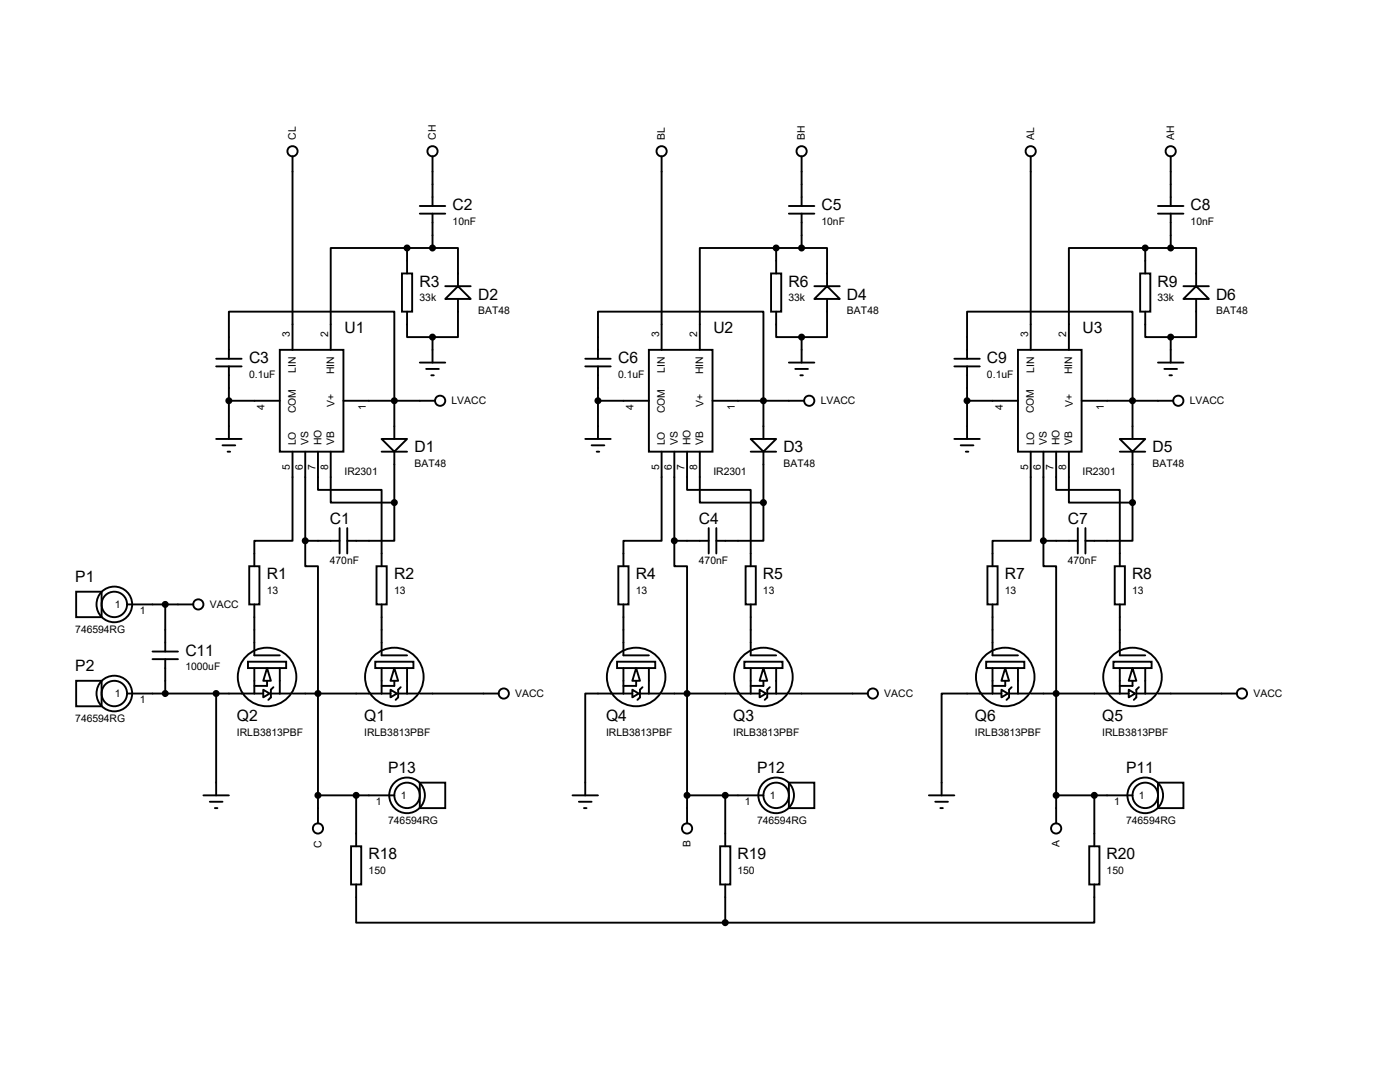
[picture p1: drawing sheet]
<svg xmlns="http://www.w3.org/2000/svg" width="279mm" height="216mm" viewBox="0 0 279 216" stroke-linecap="round" stroke-linejoin="round" font-family="sans-serif">
<g fill="none" stroke="#000" stroke-width=".38">
<path d="M58.4 31.2v38.6M86.3 31.2v9.9M132 31.2v38.6M160 31.2v9.9M205.7 31.2v38.6M233.6 31.2v9.9M80.2 54.6h2.1v7.6h-2.1zM81.2 49.5h-15.2v20.3M81.2 49.5h5.1M81.2 49.5v5.1M83.8 42.6h5.1M83.8 41.1h5.1"/>
<path d="M86.3 49.5h5.1v7.6M86.3 42.6v6.9M88.9 57.1h5M91.4 57.1l2.5 2.5h-5zM91.4 59.6v7.7h-5.1M153.9 54.6h2v7.6h-2zM154.9 49.5h-15.2v20.3M154.9 49.5h5.1M154.9 49.5v5.1M157.4 42.6h5.1M157.4 41.1h5.1M160 49.5h5.1v7.6"/>
<path d="M160 42.6v6.9M162.5 57.1h5.1M165.1 57.1l2.5 2.5h-5.1zM165.1 59.6v7.7h-5.1M227.5 54.6h2.1v7.6h-2.1zM228.6 49.5h-15.3v20.3M228.6 49.5h5M228.6 49.5v5.1M231.1 42.6h5.1M231.1 41.1h5.1M233.6 49.5h5.1v7.6M233.6 42.6v6.9"/>
<path d="M236.2 57.1h5.1M238.7 57.1l2.6 2.5h-5.1zM238.7 59.6v7.7h-5.1M43.1 71.6h5.1M43.1 73.1h5.1M45.7 71.6v-9.4h33v25.4M45.7 80h10.1M45.7 73.1v14.5M55.8 69.8h12.7v20.3h-12.7zM68.5 80h18.3M81.2 62.2v5.1h5.1M83.8 72.3h5.1"/>
<path d="M85 73.6h2.6M86.1 74.9h.5M86.3 67.3v5M116.8 71.6h5.1M116.8 73.1h5.1M119.3 71.6v-9.4h33.1v25.4M119.3 80h10.2M119.3 73.1v14.5M129.5 69.8h12.7v20.3h-12.7zM142.2 80h18.3M154.9 62.2v5.1h5.1M157.4 72.3h5.1"/>
<path d="M158.7 73.6h2.5M159.7 74.9h.5M160 67.3v5M190.5 71.6h5M190.5 73.1h5M193 71.6v-9.4h33v25.4M193 80h10.2M193 73.1v14.5M203.2 69.8h12.7v20.3h-12.7zM215.9 80h18.2M228.6 62.2v5.1h5M231.1 72.3h5.1"/>
<path d="M232.4 73.6h2.5M233.4 74.9h.5M233.6 67.3v5M43.1 87.6h5.1M44.4 88.9h2.5M45.4 90.1h.5M58.4 90.1v17.8h-7.6v5.1M60.9 90.1v17.8M63.5 90.1v7.6h12.7v15.3M66 90.1v10.2h12.7M76.2 87.6h5l-2.5 2.5zM76.2 90.1h5"/>
<path d="M78.7 90.1v10.2M116.8 87.6h5.1M118.1 88.9h2.5M119.1 90.1h.5M132 90.1v17.8h-7.6v5.1M134.6 90.1v17.8M137.1 90.1v7.6h12.7v15.3M139.7 90.1v10.2h12.7M149.8 87.6h5.1l-2.5 2.5zM149.8 90.1h5.1M152.4 90.1v10.2M190.5 87.6h5"/>
<path d="M191.7 88.9h2.6M192.7 90.1h.6M205.7 90.1v17.8h-7.6v5.1M208.2 90.1v17.8M210.8 90.1v7.6h12.7v15.3M213.3 90.1v10.2h12.7M223.5 87.6h5.1l-2.6 2.5zM223.5 90.1h5.1M226 90.1v10.2M15.2 118.1h5.1v5h-5.1zM49.7 113h2.1v7.6h-2.1zM60.9 107.9v5.1h2.6v51.3"/>
<path d="M60.9 107.9h6.9M67.8 105.4v5M69.3 105.4v5M75.1 113h2.1v7.6h-2.1zM78.7 100.3v7.6h-9.4M123.4 113h2v7.6h-2zM134.6 107.9v5.1h2.5v51.3M134.6 107.9h6.8M141.4 105.4v5M143 105.4v5M148.8 113h2v7.6h-2zM152.4 100.3v7.6h-9.4"/>
<path d="M197.1 113h2v7.6h-2zM208.2 107.9v5.1h2.6v51.3M208.2 107.9h6.9M215.1 105.4v5M216.6 105.4v5M222.5 113h2v7.6h-2zM226 100.3v7.6h-9.4M15.2 135.8h5.1v5.1h-5.1zM25.4 138.4h27.1M25.4 120.6h13.2M30.4 130h5.1M30.4 131.5h5.1"/>
<path d="M33 120.6v9.4M33 131.5v6.9M43.1 138.4v20.3M49.5 132h7.6v1.3h-7.6zM50.8 120.6v10.2h5M50.8 133.3v5.1M52.5 137.6l1.3 .8-1.3 .7zM53.3 133.3l.8 2.5h-1.6zM53.3 135.8v1.1h-2.5M54.1 138.4h4M54.6 137.1l-.5 .5v1.5l-.5 .6M55.8 133.3v5.1"/>
<path d="M58.4 138.4h19.5M74.9 132h7.6v1.3h-7.6zM76.2 120.6v10.2h5M76.2 133.3v5.1M77.9 137.6l1.3 .8-1.3 .7zM78.7 133.3l.8 2.5h-1.6zM78.7 135.8v1.1h-2.5M79.5 138.4h4M80 137.1l-.5 .5v1.5l-.5 .6M81.2 133.3v5.1M83.8 138.4h15.7M123.1 132h7.7v1.3h-7.7z"/>
<path d="M124.4 120.6v10.2h5.1M124.4 133.3v5.1M126.2 137.6l1.3 .8-1.3 .7zM126.2 138.4h-9.4v20.3M127 133.3l.7 2.5h-1.5zM127 135.8v1.1h-2.6M127.7 138.4h4.1M128.2 137.1l-.5 .5v1.5l-.5 .6M129.5 133.3v5.1M132 138.4h19.6M148.5 132h7.7v1.3h-7.7zM149.8 120.6v10.2h5.1"/>
<path d="M149.8 133.3v5.1M151.6 137.6l1.3 .8-1.3 .7zM152.4 133.3l.7 2.5h-1.5zM152.4 135.8v1.1h-2.6M153.1 138.4h4.1M153.6 137.1l-.5 .5v1.5l-.5 .6M154.9 133.3v5.1M157.4 138.4h15.8M196.8 132h7.6v1.3h-7.6zM198.1 120.6v10.2h5.1M198.1 133.3v5.1M199.9 137.6l1.2 .8-1.2 .7z"/>
<path d="M199.9 138.4h-12v20.3M200.6 133.3l.8 2.5h-1.5zM200.6 135.8v1.1h-2.5M201.4 138.4h4M201.9 137.1l-.5 .5v1.5l-.5 .6M203.2 133.3v5.1M205.7 138.4h19.6M222.2 132h7.6v1.3h-7.6zM223.5 120.6v10.2h5.1M223.5 133.3v5.1M225.3 137.6l1.2 .8-1.2 .7zM226 133.3l.8 2.5h-1.5z"/>
<path d="M226 135.8v1.1h-2.5M226.8 138.4h4M227.3 137.1l-.5 .5v1.5l-.5 .6M228.6 133.3v5.1M231.1 138.4h15.7M40.6 158.7h5.1M41.9 160h2.5M63.5 158.7h15.2M71.1 158.7v10.2M83.8 156.2h5.1v5h-5.1zM114.3 158.7h5M115.5 160h2.6"/>
<path d="M137.1 158.7h15.3M144.7 158.7v10.2M157.4 156.2h5.1v5h-5.1zM185.4 158.7h5.1M186.6 160h2.6M210.8 158.7h15.2M218.4 158.7v10.2M231.1 156.2h5.1v5h-5.1zM42.9 161.2h.5M70.1 168.9h2v7.6h-2zM71.1 176.5v7.6h73.6M116.5 161.2h.6"/>
<path d="M143.7 168.9h2.1v7.6h-2.1zM144.7 176.5v7.6M187.7 161.2h.5M217.4 168.9h2v7.6h-2zM218.4 176.5v7.6h-73.7"/>
<circle cx="58.4" cy="30.2" r="1.02"/>
<circle cx="86.3" cy="30.2" r="1.02"/>
<circle cx="132" cy="30.2" r="1.02"/>
<circle cx="160" cy="30.2" r="1.02"/>
<circle cx="205.7" cy="30.2" r="1.02"/>
<circle cx="233.6" cy="30.2" r="1.02"/>
<circle cx="81.2" cy="49.5" r=".51"/>
<circle cx="86.3" cy="49.5" r=".51"/>
<circle cx="154.9" cy="49.5" r=".51"/>
<circle cx="160" cy="49.5" r=".51"/>
<circle cx="228.6" cy="49.5" r=".51"/>
<circle cx="233.6" cy="49.5" r=".51"/>
<circle cx="45.7" cy="80" r=".51"/>
<circle cx="78.7" cy="80" r=".51"/>
<circle cx="86.3" cy="67.3" r=".51"/>
<circle cx="87.8" cy="80" r="1.02"/>
<circle cx="119.3" cy="80" r=".51"/>
<circle cx="152.4" cy="80" r=".51"/>
<circle cx="160" cy="67.3" r=".51"/>
<circle cx="161.5" cy="80" r="1.02"/>
<circle cx="193" cy="80" r=".51"/>
<circle cx="226" cy="80" r=".51"/>
<circle cx="233.6" cy="67.3" r=".51"/>
<circle cx="235.2" cy="80" r="1.02"/>
<circle cx="60.9" cy="107.9" r=".51"/>
<circle cx="78.7" cy="100.3" r=".51"/>
<circle cx="134.6" cy="107.9" r=".51"/>
<circle cx="152.4" cy="100.3" r=".51"/>
<circle cx="208.2" cy="107.9" r=".51"/>
<circle cx="226" cy="100.3" r=".51"/>
<circle cx="22.8" cy="120.6" r="2.55"/>
<circle cx="22.8" cy="138.4" r="2.55"/>
<circle cx="22.8" cy="120.6" r="3.6"/>
<circle cx="22.8" cy="138.4" r="3.6"/>
<circle cx="33" cy="138.4" r=".51"/>
<circle cx="33" cy="120.6" r=".51"/>
<circle cx="39.6" cy="120.6" r="1.02"/>
<circle cx="43.1" cy="138.4" r=".51"/>
<circle cx="53.3" cy="135.1" r="5.8"/>
<circle cx="63.5" cy="138.4" r=".51"/>
<circle cx="78.7" cy="135.1" r="5.8"/>
<circle cx="100.5" cy="138.4" r="1.02"/>
<circle cx="127" cy="135.1" r="5.8"/>
<circle cx="137.1" cy="138.4" r=".51"/>
<circle cx="152.4" cy="135.1" r="5.8"/>
<circle cx="174.2" cy="138.4" r="1.02"/>
<circle cx="200.6" cy="135.1" r="5.8"/>
<circle cx="210.8" cy="138.4" r=".51"/>
<circle cx="226" cy="135.1" r="5.8"/>
<circle cx="247.9" cy="138.4" r="1.02"/>
<circle cx="63.5" cy="158.7" r=".51"/>
<circle cx="71.1" cy="158.7" r=".51"/>
<circle cx="81.2" cy="158.7" r="2.55"/>
<circle cx="81.2" cy="158.7" r="3.6"/>
<circle cx="137.1" cy="158.7" r=".51"/>
<circle cx="144.7" cy="158.7" r=".51"/>
<circle cx="154.9" cy="158.7" r="2.55"/>
<circle cx="154.9" cy="158.7" r="3.6"/>
<circle cx="210.8" cy="158.7" r=".51"/>
<circle cx="218.4" cy="158.7" r=".51"/>
<circle cx="228.6" cy="158.7" r="2.55"/>
<circle cx="228.6" cy="158.7" r="3.6"/>
<circle cx="63.5" cy="165.3" r="1.02"/>
<circle cx="137.1" cy="165.3" r="1.02"/>
<circle cx="210.8" cy="165.3" r="1.02"/>
<circle cx="144.7" cy="184.1" r=".51"/>
</g>
<g fill="#000">
<circle cx="81.2" cy="49.5" r=".51"/>
<circle cx="86.3" cy="49.5" r=".51"/>
<circle cx="154.9" cy="49.5" r=".51"/>
<circle cx="160" cy="49.5" r=".51"/>
<circle cx="228.6" cy="49.5" r=".51"/>
<circle cx="233.6" cy="49.5" r=".51"/>
<circle cx="45.7" cy="80" r=".51"/>
<circle cx="78.7" cy="80" r=".51"/>
<circle cx="86.3" cy="67.3" r=".51"/>
<circle cx="119.3" cy="80" r=".51"/>
<circle cx="152.4" cy="80" r=".51"/>
<circle cx="160" cy="67.3" r=".51"/>
<circle cx="193" cy="80" r=".51"/>
<circle cx="226" cy="80" r=".51"/>
<circle cx="233.6" cy="67.3" r=".51"/>
<circle cx="60.9" cy="107.9" r=".51"/>
<circle cx="78.7" cy="100.3" r=".51"/>
<circle cx="134.6" cy="107.9" r=".51"/>
<circle cx="152.4" cy="100.3" r=".51"/>
<circle cx="208.2" cy="107.9" r=".51"/>
<circle cx="226" cy="100.3" r=".51"/>
<circle cx="33" cy="138.4" r=".51"/>
<circle cx="33" cy="120.6" r=".51"/>
<circle cx="43.1" cy="138.4" r=".51"/>
<circle cx="63.5" cy="138.4" r=".51"/>
<circle cx="137.1" cy="138.4" r=".51"/>
<circle cx="210.8" cy="138.4" r=".51"/>
<circle cx="63.5" cy="158.7" r=".51"/>
<circle cx="71.1" cy="158.7" r=".51"/>
<circle cx="137.1" cy="158.7" r=".51"/>
<circle cx="144.7" cy="158.7" r=".51"/>
<circle cx="210.8" cy="158.7" r=".51"/>
<circle cx="218.4" cy="158.7" r=".51"/>
<circle cx="144.7" cy="184.1" r=".51"/>
</g>
<g font-size="3.1">
<text x="90.3" y="42">C2</text>
<text x="164" y="42">C5</text>
<text x="237.6" y="42">C8</text>
<text x="83.7" y="57.2">R3</text>
<text x="95.4" y="59.8">D2</text>
<text x="157.4" y="57.2">R6</text>
<text x="169" y="59.8">D4</text>
<text x="231" y="57.2">R9</text>
<text x="242.7" y="59.8">D6</text>
<text x="68.7" y="66.4">U1</text>
<text x="142.4" y="66.4">U2</text>
<text x="216" y="66.4">U3</text>
<text x="49.7" y="72.5">C3</text>
<text x="123.4" y="72.5">C6</text>
<text x="197" y="72.5">C9</text>
<text x="82.7" y="90.3">D1</text>
<text x="156.3" y="90.3">D3</text>
<text x="230" y="90.3">D5</text>
<text x="65.8" y="104.5">C1</text>
<text x="139.5" y="104.5">C4</text>
<text x="213.1" y="104.5">C7</text>
<text x="15" y="116.1">P1</text>
<text x="53.3" y="115.6">R1</text>
<text x="78.7" y="115.6">R2</text>
<text x="126.9" y="115.6">R4</text>
<text x="152.3" y="115.6">R5</text>
<text x="200.5" y="115.6">R7</text>
<text x="225.9" y="115.6">R8</text>
<text x="37" y="130.9">C11</text>
<text x="15" y="133.9">P2</text>
<text x="47.3" y="143.9">Q2</text>
<text x="72.7" y="143.9">Q1</text>
<text x="120.9" y="143.9">Q4</text>
<text x="146.3" y="143.9">Q3</text>
<text x="194.6" y="143.9">Q6</text>
<text x="220" y="143.9">Q5</text>
<text x="77.5" y="154.2">P13</text>
<text x="151.1" y="154.2">P12</text>
<text x="224.7" y="154.2">P11</text>
<text x="73.6" y="171.5">R18</text>
<text x="147.2" y="171.5">R19</text>
<text x="220.9" y="171.5">R20</text>
</g>
<g font-size="2.1">
<text x="59.1" y="27.9" transform="rotate(-90 59.1 27.9)">CL</text>
<text x="87" y="27.9" transform="rotate(-90 87 27.9)">CH</text>
<text x="132.7" y="27.9" transform="rotate(-90 132.7 27.9)">BL</text>
<text x="160.7" y="27.9" transform="rotate(-90 160.7 27.9)">BH</text>
<text x="206.4" y="27.9" transform="rotate(-90 206.4 27.9)">AL</text>
<text x="234.3" y="27.9" transform="rotate(-90 234.3 27.9)">AH</text>
<text x="90.3" y="44.9">10nF</text>
<text x="164" y="44.9">10nF</text>
<text x="237.6" y="44.9">10nF</text>
<text x="83.7" y="60.1">33k</text>
<text x="95.4" y="62.7">BAT48</text>
<text x="157.4" y="60.1">33k</text>
<text x="169" y="62.7">BAT48</text>
<text x="231" y="60.1">33k</text>
<text x="242.7" y="62.7">BAT48</text>
<text x="57.9" y="67.3" transform="rotate(-90 57.9 67.3)">3</text>
<text x="65.5" y="67.3" transform="rotate(-90 65.5 67.3)">2</text>
<text x="131.5" y="67.3" transform="rotate(-90 131.5 67.3)">3</text>
<text x="139.1" y="67.3" transform="rotate(-90 139.1 67.3)">2</text>
<text x="205.2" y="67.3" transform="rotate(-90 205.2 67.3)">3</text>
<text x="212.8" y="67.3" transform="rotate(-90 212.8 67.3)">2</text>
<text x="49.7" y="75.4">0.1uF</text>
<text x="59.1" y="74.3" transform="rotate(-90 59.1 74.3)">LIN</text>
<text x="66.7" y="74.7" transform="rotate(-90 66.7 74.7)">HIN</text>
<text x="123.4" y="75.4">0.1uF</text>
<text x="132.7" y="74.3" transform="rotate(-90 132.7 74.3)">LIN</text>
<text x="140.3" y="74.7" transform="rotate(-90 140.3 74.7)">HIN</text>
<text x="197" y="75.4">0.1uF</text>
<text x="206.4" y="74.3" transform="rotate(-90 206.4 74.3)">LIN</text>
<text x="214" y="74.7" transform="rotate(-90 214 74.7)">HIN</text>
<text x="52.8" y="81.7" transform="rotate(-90 52.8 81.7)">4</text>
<text x="59" y="82.4" transform="rotate(-90 59 82.4)">COM</text>
<text x="66.8" y="81.3" transform="rotate(-90 66.8 81.3)">V+</text>
<text x="73" y="81.7" transform="rotate(-90 73 81.7)">1</text>
<text x="90.1" y="80.7">LVACC</text>
<text x="126.4" y="81.7" transform="rotate(-90 126.4 81.7)">4</text>
<text x="132.7" y="82.4" transform="rotate(-90 132.7 82.4)">COM</text>
<text x="140.4" y="81.3" transform="rotate(-90 140.4 81.3)">V+</text>
<text x="146.6" y="81.7" transform="rotate(-90 146.6 81.7)">1</text>
<text x="163.8" y="80.7">LVACC</text>
<text x="200.1" y="81.7" transform="rotate(-90 200.1 81.7)">4</text>
<text x="206.3" y="82.4" transform="rotate(-90 206.3 82.4)">COM</text>
<text x="214.1" y="81.3" transform="rotate(-90 214.1 81.3)">V+</text>
<text x="220.3" y="81.7" transform="rotate(-90 220.3 81.7)">1</text>
<text x="237.4" y="80.7">LVACC</text>
<text x="59.1" y="88.9" transform="rotate(-90 59.1 88.9)">LO</text>
<text x="61.6" y="88.9" transform="rotate(-90 61.6 88.9)">VS</text>
<text x="64.1" y="88.9" transform="rotate(-90 64.1 88.9)">HO</text>
<text x="66.7" y="88.9" transform="rotate(-90 66.7 88.9)">VB</text>
<text x="132.7" y="88.9" transform="rotate(-90 132.7 88.9)">LO</text>
<text x="135.3" y="88.9" transform="rotate(-90 135.3 88.9)">VS</text>
<text x="137.8" y="88.9" transform="rotate(-90 137.8 88.9)">HO</text>
<text x="140.3" y="88.9" transform="rotate(-90 140.3 88.9)">VB</text>
<text x="206.4" y="88.9" transform="rotate(-90 206.4 88.9)">LO</text>
<text x="208.9" y="88.9" transform="rotate(-90 208.9 88.9)">VS</text>
<text x="211.5" y="88.9" transform="rotate(-90 211.5 88.9)">HO</text>
<text x="214" y="88.9" transform="rotate(-90 214 88.9)">VB</text>
<text x="57.9" y="93.8" transform="rotate(-90 57.9 93.8)">5</text>
<text x="60.4" y="93.8" transform="rotate(-90 60.4 93.8)">6</text>
<text x="62.9" y="93.8" transform="rotate(-90 62.9 93.8)">7</text>
<text x="65.5" y="93.8" transform="rotate(-90 65.5 93.8)">8</text>
<text x="68.7" y="94.8">IR2301</text>
<text x="82.7" y="93.1">BAT48</text>
<text x="131.5" y="93.8" transform="rotate(-90 131.5 93.8)">5</text>
<text x="134.1" y="93.8" transform="rotate(-90 134.1 93.8)">6</text>
<text x="136.6" y="93.8" transform="rotate(-90 136.6 93.8)">7</text>
<text x="139.1" y="93.8" transform="rotate(-90 139.1 93.8)">8</text>
<text x="142.4" y="94.8">IR2301</text>
<text x="156.3" y="93.1">BAT48</text>
<text x="205.2" y="93.8" transform="rotate(-90 205.2 93.8)">5</text>
<text x="207.7" y="93.8" transform="rotate(-90 207.7 93.8)">6</text>
<text x="210.3" y="93.8" transform="rotate(-90 210.3 93.8)">7</text>
<text x="212.8" y="93.8" transform="rotate(-90 212.8 93.8)">8</text>
<text x="216" y="94.8">IR2301</text>
<text x="230" y="93.1">BAT48</text>
<text x="65.8" y="112.5">470nF</text>
<text x="139.5" y="112.5">470nF</text>
<text x="213.1" y="112.5">470nF</text>
<text x="53.3" y="118.5">13</text>
<text x="78.7" y="118.5">13</text>
<text x="126.9" y="118.5">13</text>
<text x="152.3" y="118.5">13</text>
<text x="200.5" y="118.5">13</text>
<text x="225.9" y="118.5">13</text>
<text x="22.9" y="121.3">1</text>
<text x="27.9" y="122.5">1</text>
<text x="41.9" y="121.3">VACC</text>
<text x="15" y="126.3">746594RG</text>
<text x="37" y="133.7">1000uF</text>
<text x="22.9" y="139.1">1</text>
<text x="27.9" y="140.3">1</text>
<text x="102.8" y="139.1">VACC</text>
<text x="176.5" y="139.1">VACC</text>
<text x="250.1" y="139.1">VACC</text>
<text x="15" y="144.1">746594RG</text>
<text x="47.3" y="146.8">IRLB3813PBF</text>
<text x="72.7" y="146.8">IRLB3813PBF</text>
<text x="120.9" y="146.8">IRLB3813PBF</text>
<text x="146.3" y="146.8">IRLB3813PBF</text>
<text x="194.6" y="146.8">IRLB3813PBF</text>
<text x="220" y="146.8">IRLB3813PBF</text>
<text x="75" y="160.6">1</text>
<text x="80" y="159.4">1</text>
<text x="148.7" y="160.6">1</text>
<text x="153.6" y="159.4">1</text>
<text x="222.3" y="160.6">1</text>
<text x="227.3" y="159.4">1</text>
<text x="77.5" y="164.4">746594RG</text>
<text x="151.1" y="164.4">746594RG</text>
<text x="224.7" y="164.4">746594RG</text>
<text x="64.1" y="169.1" transform="rotate(-90 64.1 169.1)">C</text>
<text x="137.8" y="169" transform="rotate(-90 137.8 169)">B</text>
<text x="211.5" y="169" transform="rotate(-90 211.5 169)">A</text>
<text x="73.6" y="174.4">150</text>
<text x="147.2" y="174.4">150</text>
<text x="220.9" y="174.4">150</text>
</g>
</svg>
